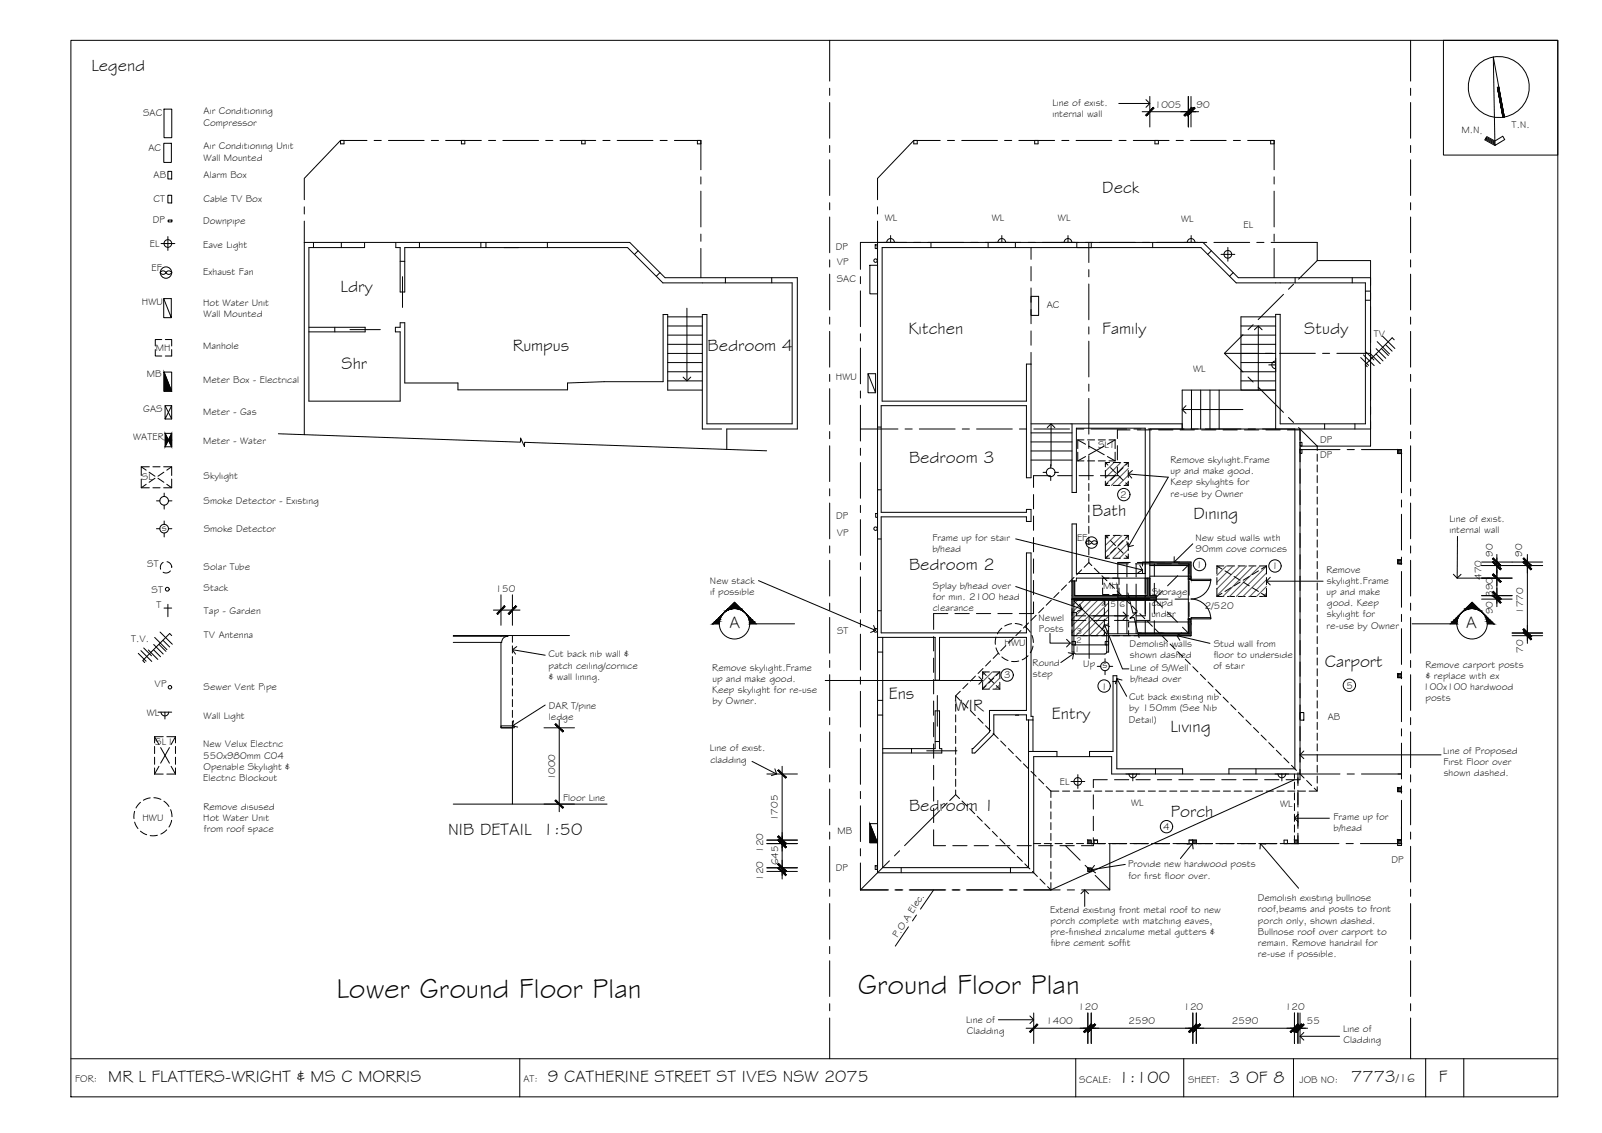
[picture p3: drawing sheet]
<svg xmlns="http://www.w3.org/2000/svg" width="420mm" height="297mm" viewBox="0 0 420 297" stroke-linecap="round" stroke-linejoin="round" font-family="sans-serif">
<!-- layer: HATCH -->
<g fill="none" stroke="#545454" stroke-width=".26">
<path d="M290.4 121.3l-.5 .5M292.2 121.3l-2.3 2.2M293.9 121.3l-4 4M295.7 121.3l-5.8 5.8M295.9 122.8l-4.4 4.5M295.9 124.6l-2.6 2.7M295.9 126.4l-.9 .9M282.9 157.1l-1.7 1.7M284.7 157.1l-3.5 3.5M286.4 157.1l-5.2 5.2M288.2 157.1l-7 7M290 157.1l-8.8 8.8"/>
<path d="M290.8 140.4l-.9 .8M290.8 158l-8.7 8.7M290.8 159.8l-6.9 6.9M292.5 140.4l-2.6 2.6M294.3 140.4l-4.4 4.4M295.9 140.5l-5.8 5.9M295.9 142.3l-4.1 4.1M295.9 144.1l-2.3 2.3M295.9 145.8l-.5 .6M319.9 148.4l-.7 .7M321.7 148.4l-2.5 2.4M323.4 148.4l-4.2 4.2"/>
<path d="M325.2 148.4l-6 6M326.9 148.4l-7.7 7.8M328.7 148.4l-8 8M330.5 148.4l-8 8M332.2 148.5l-7.9 7.9M332.2 150.2l-6.2 6.2M332.2 152l-4.4 4.4M332.2 153.8l-2.6 2.6M332.2 155.5l-.9 .9M258.5 176.2l-.8 .7M260.3 176.2l-2.6 2.5M262 176.2l-4.3 4.3"/>
<path d="M262.2 177.8l-2.9 2.9M262.2 179.5l-1.1 1.2M290.8 161.6l-5.1 5.1M290.8 163.3l-3.4 3.4M290.8 165.1l-1.6 1.6"/>
</g>
<g fill="#545454" stroke="#545454" stroke-width=".26">
<path d="M301.6 147.4l10.8 .9v-.9zM301.6 147.4l10.8 .9h-10.8z"/>
<path d="M311.7 148.3l.7 3.4v-3.4zM311.7 148.3l.7 3.4h-.7z"/>
<path d="M300.9 151.6l.7 4.6v-4.6zM300.9 151.6l.7 4.6h-.7z"/>
<path d="M281.2 152.3l.7 3.9v-3.9zM281.2 152.3l.7 3.9h-.7z"/>
<path d="M281.2 156.2l22 .9v-.9zM281.2 156.2l22 .9h-22z"/>
<path d="M366.6 220.2l1 1v-1zM366.6 220.2l1 1h-1z"/>
<path d="M366.7 206.6l.9 .9v-.9zM366.7 206.6l.9 .9h-.9z"/>
<path d="M366.6 206.6l.1 .9zM366.6 206.6l.1 .9z"/>
<path d="M366.6 207.5l1 .1zM366.6 207.5l1 .1z"/>
<path d="M366.7 176.7l.9 .9v-.9zM366.7 176.7l.9 .9h-.9z"/>
<path d="M366.6 176.7l.1 .9zM366.6 176.7l.1 .9z"/>
<path d="M366.6 177.6l1 .1zM366.6 177.6l1 .1z"/>
<path d="M366.7 117.9l.9 .9v-.9zM366.7 117.9l.9 .9h-.9z"/>
<path d="M366.6 117.9l.1 .9zM366.6 117.9l.1 .9z"/>
<path d="M366.6 118.8l1 .1zM366.6 118.8l1 .1z"/>
<path d="M366.7 146.8l.9 .9v-.9zM366.7 146.8l.9 .9h-.9z"/>
<path d="M366.6 146.8l.1 .9zM366.6 146.8l.1 .9z"/>
<path d="M366.6 147.7l1 .1zM366.6 147.7l1 .1z"/>
<path d="M339.5 220.3l.9 .9v-.9zM339.5 220.3l.9 .9h-.9z"/>
<path d="M312.9 220.3l.9 .9v-.9zM312.9 220.3l.9 .9h-.9z"/>
<path d="M285.3 220.3l.9 .9v-.9zM285.3 220.3l.9 .9h-.9z"/>
<path d="M285.3 227.6l.9 .9v-.9zM285.3 227.6l.9 .9h-.9z"/>
<path d="M311.7 162.5l.7 1v-1zM311.7 162.5l.7 1h-.7z"/>
<path d="M311.7 163.5l.7 2.5v-2.5zM311.7 163.5l.7 2.5h-.7z"/>
<path d="M304.1 166l8.3 .7v-.7zM304.1 166l8.3 .7h-7.6z"/>
<path d="M298.5 166l6.3 .7-.7-.7zM298.5 166l6.3 .7h-6.2z"/>
</g>
<!-- layer: BORDER -->
<g fill="none" stroke="#000" stroke-width=".26">
<path d="M18.6 10.6h390v277h-390zM378.6 10.6h30v30.1h-30zM389.6 36.4l2.5 1.4M389.7 36.2l2.4 1.3M389.8 36l2.3 1.3M392.7 22.9l1.5 7.8M394.5 30.7l-2.8-15.7 .4 23.1 2.5-1.5-.5-.9-2 1.3-2.2-1.2-.4 .9 2.6 1.4M18.6 277.6h390M136.3 277.6v10M282.1 277.6v10M310.5 277.6v10M339.2 277.6v10"/>
<path d="M373.9 277.6v10M383.9 277.6v10"/>
<circle cx="393.1" cy="22.8" r="8"/>
</g>
<!-- layer: SECTION POINT -->
<g fill="#000" stroke="#000" stroke-width=".26">
<path d="M191 159.5l1.6-1.6 1.7 1.6zM384.4 159.5l1.7-1.6 1.6 1.6zM189.4 161.1l.4-.4zM190.5 160h.2l-.5 .4zM195 160.4l.5 .3zM195.5 160.7l.4 .4zM383.3 160.7l-.5 .4zM383.3 160.7l.4-.3zM388 160l.5 .4zM388.9 160.7l.4 .4z"/>
<path d="M190.7 159.8h.5l-.7 .2zM190.5 160l.7-.2z"/>
<path d="M190.9 159.6h.9l-1.1 .2zM190.7 159.8l1.1-.2z"/>
<path d="M191 159.5h1.3zM190.9 159.6l1.4-.1z"/>
<path d="M192.9 159.5h1.4zM193.5 159.6h.9z"/>
<path d="M193.5 159.6h.9l-.4 .2zM194 159.8h.5l-.1-.2z"/>
<path d="M194 159.8h.5v.2zM194.5 159.8v.2h.3z"/>
<path d="M384.2 159.8v.2l.5-.2zM384.2 159.8v.2h-.3z"/>
<path d="M384.3 159.6l.4 .2 .5-.2zM384.3 159.6l.4 .2h-.5z"/>
<path d="M384.4 159.5h1.4zM384.4 159.5l.8 .1z"/>
<path d="M386.4 159.5l1.4 .1zM386.4 159.5l1.4 .1z"/>
<path d="M386.9 159.6l1.1 .2-.2-.2zM386.9 159.6l1.1 .2z"/>
<path d="M387.5 159.8l.7 .2-.2-.2zM387.5 159.8l.7 .2z"/>
<path d="M187.5 163h1.2l-1.7 .5zM187 163.5h1.6l.1-.5z"/>
<path d="M188 162.5h.8l-1.3 .5zM187.5 163h1.2l.1-.5z"/>
<path d="M188 162.5l.5-.5h.4zM188 162.5h.8l.1-.5z"/>
<path d="M189 161.5h.2l-.7 .5zM188.5 162h.4l.3-.5z"/>
<path d="M189.4 161.1l-.4 .4zM189 161.5l.5-.4z"/>
<path d="M190.2 160.4l.5-.4zM189.8 160.7l.4-.3z"/>
<path d="M194.5 160l.5 .4zM194.8 160l.3 .4z"/>
<path d="M195.8 161.1l.3 .4zM195.9 161.1l.2 .4h.2z"/>
<path d="M196.1 161.5h.2v.5zM196.3 161.5v.5h.5z"/>
<path d="M196.3 162h.5l-.3 .5zM196.8 162l-.3 .5h.8z"/>
<path d="M196.5 162.5h.8l-.7 .5zM196.6 163h1.2l-.5-.5z"/>
<path d="M196.6 163h1.2l-1.2 .5zM196.6 163.5h1.7l-.5-.5z"/>
<path d="M380.9 163l1.2 .5v-.5zM380.9 163l1.2 .5h-1.7z"/>
<path d="M381.5 162.5l.6 .5 .1-.5zM381.5 162.5l.6 .5h-1.2z"/>
<path d="M382 162l.2 .5 .2-.5zM381.5 162.5l.5-.5 .2 .5z"/>
<path d="M382.4 161.5v.5l.2-.5zM382.4 161.5v.5h-.4z"/>
<path d="M382.8 161.1l-.2 .4zM382.8 161.1l-.2 .4h-.2z"/>
<path d="M383.9 160l-.2 .4 .5-.4zM383.9 160l-.3 .4z"/>
<path d="M388 160l.5 .4zM388.5 160.4l.4 .3z"/>
<path d="M389.2 161.1l.5 .4zM389.2 161.1l.5 .4z"/>
<path d="M389.5 161.5l.7 .5zM389.5 161.5l.7 .5h-.4z"/>
<path d="M389.8 162l.9 .5-.5-.5zM389.8 162l.9 .5h-.8z"/>
<path d="M389.9 162.5l1.3 .5-.5-.5zM389.9 162.5l1.3 .5h-1.2z"/>
<path d="M390 163l1.7 .5-.5-.5zM390 163l1.7 .5h-1.6z"/>
</g>
<g fill="none" stroke="#000" stroke-width=".26">
<path d="M188.6 163.5h-1.6l5.6-5.6 5.7 5.6M196.6 163.5h11.8M370.3 163.5h11.8M380.4 163.5l5.7-5.6 5.6 5.6h-1.6"/>
<circle cx="192.6" cy="163.5" r="4"/>
<circle cx="386.1" cy="163.5" r="4"/>
</g>
<!-- layer: SERVICES -->
<g fill="none" stroke="#000" stroke-width=".26">
<path d="M43 37.6h1.9v5h-1.9zM43 28.6h2v7.5h-2zM44 44.9h1v2h-1zM44 51.2h1v2h-1zM44.1 57.7h1v.5h-1zM42.2 71.2a.86 .86 0 0 1 1.3 .3 .84 .84 0 0 1-.7 .4 .84 .84 0 0 1-.8-.4zM42.2 63.9h3.7M42.9 78.3l2 5v-5h-2v5h2M43.5 71.5a.86 .86 0 0 1 1.5 0M43.5 71.5a.86 .86 0 0 0 1.5 0M44 62v3.7M228.1 69.5h2.1v7.5h-2.1z"/>
<path d="M229.5 64.2h.5v1h-.5zM231.8 63.6h3.6M232.6 63.5a1.01 1.01 0 0 1 1-1 1.01 1.01 0 0 1 1 1M233.6 61.8v1.8M260.9 63.6h3.6M261.7 63.5a1.01 1.01 0 0 1 1-1 1.01 1.01 0 0 1 1 1M262.7 61.8v1.8M270.4 77.7h2v5h-2zM278.3 63.6h3.6M279.1 63.5a1.01 1.01 0 0 1 1-1 1.01 1.01 0 0 1 1 1M280.1 61.8v1.8M310.6 63.6h3.6"/>
<path d="M311.4 63.5a1.01 1.01 0 0 1 1-1 1.01 1.01 0 0 1 1 1M312.4 61.8v1.8M320.2 66.7h3.7M322 64.9v3.6M40.7 91.6v1.7h1.7M42.4 89h-1.7v1.7M43 97.6v5h2l-2-5h2v5M43.4 89h1.6v1.7M45 91.6v1.7h-1.6M227.7 98l1.9 5v-5h-1.9v5h1.9M332.8 95.7h1.8M334.6 94.7a1.01 1.01 0 0 0-1 1 1.01 1.01 0 0 0 1 1"/>
<path d="M334.6 93.9v3.6M356.9 93.7l2.1 2.1M357.6 93l2.8 2.9M358.3 92.3l2 2.1M359.5 92.9l2.5 2.4M360.9 92.8l1.8 1.8M360.9 91.4l2.5 2.5M361.2 89.6l3.2 3.2M362.3 91.4l1.8 1.8M362.6 88.2l3.2 3.2M363.4 90.3l1.7 1.8M365.7 89.1l-.6-.5-7 7 .5 .6"/>
<path d="M43.3 106.4l1.7 3.4v-3.4M43.3 109.8l1.7-3.4h-1.7v3.4h1.7M45 113.6v3.5l-1.7-3.5h1.7l-1.7 3.5h1.7M282.7 115.3v2.3M282.7 118.5v2.3M282.7 115.3h1.6M282.7 115.3l2 1.2M284.7 119.7l-2 1.1M285.2 115.3h1.9M285.5 116.9l4.1 2.3M288 115.3h1.9M289.6 116.9l-4.1 2.3"/>
<path d="M290.4 119.7l2.1 1.1M290.9 115.3h1.6M292.5 115.3v2.3M292.5 118.5v2.3M292.5 115.3l-2.1 1.2M341 117.9h.5v1h-.5zM341 116h.5v1h-.5zM37 125.6v2.3h2.2M37 122.4h2.2M38.3 123.3l-1.3-.9v2.3M38.3 127l-1.3 .9M39.1 123.8l1.5 1.1"/>
<path d="M40.1 122.4h1.9M40.1 127.9h1.9M40.6 125.4l-1.5 1M41 138.6h.9M41 131.3h.9M41.4 125.4l1.6 1M42.9 122.4h2.1v2.3M43 123.8l-1.6 1.1M43.1 129.3v.9M43.1 132.4v1.1M43.1 136.6v.9M43.1 139.7v1.1"/>
<path d="M43.7 127l1.3 .9M44.2 138.6h.9M44.2 131.3h.9M45 125.6v2.3h-2.1M45 122.4l-1.3 .9M229.7 134.6h.5v1h-.5zM273.6 123.8h.9M275.6 121.8v.9M275.6 125v1M276.7 123.8h.9M282.7 120.8h1.6M285.2 120.8h1.9"/>
<path d="M288 120.8h1.9M289.9 121.3h1.1M289.9 127.3h1.1M289.9 121.3v1.1M289.9 123.3v1.9M289.9 126.1v1.2M289.9 121.3l.7 .6M290.6 126.6l-.7 .7M290.9 120.8h1.6M291.3 122.6l1.3 1.3M292 121.3h1.8M292 127.3h1.8"/>
<path d="M292.6 124.6l-1.3 1.3M293.3 124.6l1.3 1.3M294.6 122.6l-1.3 1.3M294.8 121.3h1.1M294.8 127.3h1.1M295.2 126.6l.7 .7M295.9 121.3v1.1M295.9 123.3v1.9M295.9 126.1v1.2M295.9 121.3l-.7 .6M42.8 147.4l-.6 .7-.1 1.1M43 159.4h2"/>
<path d="M43.8 147.3l.9 .5 .3 .9M44 158.4v3.3M44.7 149.7l-.8 .5-1.1-.2M45 148.7h.1M285 142a.86 .86 0 0 1 1.3 .2 .84 .84 0 0 1-.8 .5 .84 .84 0 0 1-.7-.5zM286.3 142.2a.86 .86 0 0 1 1.5 0M286.3 142.2a.86 .86 0 0 0 1.5 0M289.2 154.2v1.7h1.7M289.9 140.4v6M289.9 140.4h1.1M289.9 146.4h1.1M289.9 140.4l.7 .6"/>
<path d="M290.6 145.7l-.7 .7M290.9 151.6h-1.7v1.6M291.3 141.7l1.3 1.3M291.8 151.6h1.7v1.6M292 140.4h1.8M292 146.4h1.8M292.6 143.7l-1.3 1.3M293.3 143.7l1.3 1.3M293.5 154.2v1.7h-1.7M294.6 141.7l-1.3 1.3M294.8 140.4h1.1M294.8 146.4h1.1"/>
<path d="M295.2 145.7l.7 .7M295.9 140.4v1.1M295.9 142.4v1.9M295.9 145.2v1.2M295.9 140.4l-.7 .6M319.2 156.4h1.8M319.2 148.4h1.8M319.2 148.4v2.1M319.2 151.4v1.9M319.2 154.2v2.2M319.2 148.4l1.3 .8M320.5 155.5l-1.3 .9"/>
<path d="M321.3 149.7l1.6 .9M321.9 156.4h1.9M321.9 148.4h1.9M322.9 154.1l-1.6 1M323.7 151.1l1.6 1M324.7 156.4h1.9M324.7 148.4h1.9M325.3 152.6l-1.6 1M326.1 152.6l1.5 1M327.5 156.4h1.9M327.5 148.4h1.9M327.6 151.1l-1.5 1"/>
<path d="M328.5 154.1l1.6 1M330.1 149.7l-1.6 .9M330.4 156.4h1.8M330.4 148.4h1.8M330.8 155.5l1.4 .9M332.2 148.4v2.1M332.2 151.4v1.9M332.2 154.2v2.2M332.2 148.4l-1.4 .8M36.3 171.3l2 2M37 170.6l2.8 2.8M37.7 169.9l2 2"/>
<path d="M38.9 170.4l2.5 2.5M40.3 170.3l1.8 1.9M40.3 169l2.5 2.5M40.6 167.1l3.2 3.2M41.7 168.9l1.8 1.9M42 165.7l3.2 3.2M42.7 167.9l1.8 1.7M45 166.6l-.5-.5-7.1 7.1 .6 .5M257.7 176.2h1.8M257.7 176.2v1.7M257.7 178.9v1.8M257.7 176.2l.9 .9"/>
<path d="M258.6 179.7l-.9 1M259.3 177.8l1.3 1.3M260.4 176.2h1.8M260.6 177.8l-1.3 1.3M261.2 167l-.1 1.9M261.2 169.9l.9 1.6M261.3 179.7l.9 1M262.2 176.2v1.7M262.2 178.9v1.8M262.2 176.2l-.9 .9M262.7 164.7l-1.1 1.5M262.7 172.2l1.7 1"/>
<path d="M265.3 163.5l-1.8 .6M266.3 163.5l1.8 .4M267.2 173.3l-1.9 .1M268.9 164.4l1.3 1.3M269.6 171.9l-1.5 1.1M270.7 166.6l.3 1.9M270.9 169.4l-.7 1.7M287.8 174.7h.9M289.8 172.7v.9M289.8 175.8v1.1M290.9 174.7h.9M40.5 193.1h2.3"/>
<path d="M40.5 193.1v1.7M40.5 195.7v1.9M40.5 198.5v1.9M40.5 193.1l1.2 2.1M41.5 186.7h3.5M42.1 196l2.3 4.1M42.2 186.7a1.01 1.01 0 0 0 1 1 1.01 1.01 0 0 0 1-1M43.3 186.7v1.8M43.8 193.1h2.2M44.4 196l-2.3 4.1M46 193.1v1.7M46 195.7v1.9"/>
<path d="M46 198.5v1.9M46 193.1l-1.1 2.1M257.7 180.7h1.8M260.4 180.7h1.8M341 186.8h1v2h-1zM35.3 212.7l-.2 1.9M35.3 215.5l.9 1.7M36.8 210.3l-1.1 1.5M36.8 217.9l1.7 .9M39.4 209.2l-1.8 .6M40.4 209.1l1.8 .5M40.5 202.9h2.3"/>
<path d="M40.5 201.3v1.6M41.3 219l-1.9 .1M41.7 200.9l-1.2 2M43 210.1l1.3 1.3M43.7 217.6l-1.5 1.1M43.8 202.9h2.2M44.8 212.3l.3 1.8M44.9 200.9l1.1 2M45 215.1l-.7 1.7M46 201.3v1.6M228.1 215.9v5h2l-2-5h2.1v5M280.9 204.9h3.6"/>
<path d="M282.7 203.1v3.6M295.3 202.9h3.6M296.1 202.9a1.01 1.01 0 0 0 1 1 1.01 1.01 0 0 0 1-1M297.1 202.9v1.8M334.4 202.9h3.6M335.2 202.9a1.01 1.01 0 0 0 1 1 1.01 1.01 0 0 0 1-1M336.2 202.9v1.8M229.5 227h.5v1h-.5zM240.4 239.9l-1.1 1.5M244.9 233.3l-3.5 5.1M366.6 221.2h1v.5h-1zM238.3 243l-3.5 5"/>
<circle cx="43.5" cy="71.5" r="1.49"/>
<circle cx="44" cy="63.8" r="1.01"/>
<circle cx="229.6" cy="68.3" r=".46"/>
<circle cx="322" cy="66.7" r="1.01"/>
<circle cx="43" cy="138.6" r="1.13"/>
<circle cx="43" cy="131.3" r="1.13"/>
<circle cx="229.6" cy="138.6" r=".46"/>
<circle cx="275.6" cy="123.8" r="1.13"/>
<circle cx="43.9" cy="154.5" r=".5"/>
<circle cx="286.3" cy="142.2" r="1.49"/>
<circle cx="229.6" cy="165.3" r=".5"/>
<circle cx="289.8" cy="174.7" r="1.13"/>
<circle cx="44.6" cy="180.2" r=".46"/>
<circle cx="282.7" cy="204.9" r="1.01"/>
</g>
<path d="M43 97.6l2 5h-2zM43.3 113.6l.9 1.8h-.9zM43.3 115.4h.9l-.9 1.7zM44.2 115.4h.8v1.7zM45 113.6v1.8h-.8zM228.1 215.9l2 5h-2z" fill="#000" stroke="#000" stroke-width=".26"/>
<!-- layer: EXISTING -->
<g fill="none" stroke="#000" stroke-width=".26">
<path d="M89.3 36.8h.9v.9h-.9zM121 36.8h.9v.9h-.9zM152.6 36.8h.9v.9h-.9zM182.9 36.8h.9v.9h-.9zM239.7 36.8h.9v.9h-.9zM271.4 36.8h.9v.9h-.9zM302.9 36.8h.9v.9h-.9zM333.3 36.8h.9v.9h-.9zM82.2 63.6v1.3M89.5 63.6v1.3M95.6 63.6v1.3h-14.6v40.3h24v-18.2h-1.3v-1.2h1.3v-1.2h1.2v15.8h13.9v1.8h28.8v-1.8l9.5-.3h15.5v-17.6h1.2v19.8h9.1M103.8 63.6v1.3h1.2v11.7h1.2v-11.7h58.4l9.2 9.3h34v36.9h-22.4v-28.6h-1.2v30h5.1"/>
<path d="M105 68.5h1.2M105.6 72.5v8.1M110 63.6v1.3M126.1 63.6v1.3M127.5 63.6v1.3M143.6 63.6v1.3M167.4 65.8l-1 .9M173.1 71.5l-1 .9M190.3 72.8v1.4M202.4 72.8v1.4M230.2 63.6h85.3l9.3 9.2h34.7v39.7h-18.5v90.4h-49.4v-4.5h-20.5v30.4h-40.9zM244.2 63.6v1.3"/>
<path d="M259.2 63.6v1.3M266.3 63.6v1.3M270.4 64.9v3.1M270.4 69.9v3.7M270.4 75.5v3.7M282.4 63.6v1.3M286.2 63.6v1.3M302.3 63.6v1.3M317.7 65.8l-1 .9M323.4 71.5l-.9 .9M339.7 72.8v1.4M354.7 72.8v1.4"/>
<path d="M358.1 76.3h1.4M358.1 78.7h1.4M81 85.8h14.8v1.2h-14.8M87.8 85.8v1.2M91.8 86.4h7.9M175.1 83.1h9.1M175.1 85.5h9.1M175.1 87.9h9.1M175.1 90.3h9.1M175.1 92.7h9.1M175.1 95.1h9.1M175.1 97.5h9.1"/>
<path d="M175.1 99.9h9.1M270.4 92.4v32.9h-1.2v-18.9h-38.1v27.9h38.1v-.7h1.2v3.1h-1.2v-1.2h-38.1v30.4h38.1v-20.9h1.2v42.8h.5v9.2M270.4 95.5h-1.2v9.7h-37.8v-40.3h83.6l9.2 9.3h33.9v36.9h-22.3v-28.7h-1.2v30.1M270.4 81.1v3.8M270.4 86.8v3.7M325.5 85.5h9.1M325.5 87.9h9.1M325.5 90.3h9.1M325.5 92.7h9.1M325.5 95.1h9.1M325.5 97.5h9.1M325.5 99.9h9.1"/>
<path d="M334.6 83.1h-9.1v19.2h9.1h-24.5v10.2h29.5v89.1h-17.3v1.3M79.8 114v-50.4h85.4l9.2 9.2h34.7v39.7h-18.5v5.3M230.2 112h.9M270.4 111.1h39.7v1.4h-8.5v43.7M270.4 113.5h10.8M270.4 115.9h10.8M270.4 118.2h10.8M281.2 111.1v18h1.1v-16.8h18.1v38.1h-18.1v-13h-1.1v14.9h1.1v-.7h18.1v4M312.5 102.3v10.2M314.9 102.3v10.2M317.3 102.3v10.2M319.8 102.3v10.2"/>
<path d="M347.4 111.1v1.4M355.4 111.1v1.4M366.7 117.9h.9v.9h-.9zM230.2 128.4h.9M270.4 120.6h10.8M230.2 141.3h.9M300.4 157.5v4h-2.5M301.6 158v4.7h-3.7M366.7 146.8h.9v.9h-.9zM118.9 168.4h12.5v22.4h3v20M118.9 166.6h12.5M118.9 166.8h12.5"/>
<path d="M230.2 167.1h15.1v11.2h1.1v-11.2h22.8v19.2h-9.7v5.6l-4.3 4.4h-.2v1.1h.7l5-5v-5h8.5v1.4h1.7M230.2 160.1h.9M230.2 171h1.3M231.5 167.1v60.4h38.3v-38.7M284.8 161.5h-2.5v-.9h-1.1v2.1h3.6M286.6 161.5h3.8M286.7 162.7h3.7M292.3 161.5h3.7M292.3 162.7h3.7M366.7 176.7h.9v.9h-.9zM230.2 187.5h1.3M230.2 183.6h1.3"/>
<path d="M231.5 196.3h13.8v-9.9h1.1v9.9h.6v1.1h-15.5M239.1 196.3v1.1M243 196.8h8M245.3 194.4h1.1M245.8 182.3v8.1M269.8 197h7.4v1.4M285.8 198.4v-1.4h6.1v-19.8h1v24.4h17.3v1.3M118.9 210.8h40.3M303.1 201.6v1.3M329.4 201.6v1.3M366.7 202.9h.9M366.7 206.6h.9v.9h-.9z"/>
<path d="M367.6 216.6v.9M236.4 227.5v1.3M265 227.5v1.3M287 221.2v-.9h.9v.9M311.9 221.2v-.9h.9v.9M336.8 220.3h.9v.9h-.9zM367.6 220.3h-.9v.9"/>
</g>
<!-- layer: NEWWORK -->
<path d="M300.4 151.6h1.2M291.9 178.7h1" fill="none" stroke="#000" stroke-width=".3"/>
<!-- layer: ROOFPLAN EXIST. -->
<g fill="none" stroke="#000" stroke-width=".26">
<path d="M96.3 36.8h-7l-9.5 10v5.6M98.1 36.8h1.9M101.9 36.8h9.3M113.1 36.8h1.9M116.9 36.8h9.3M128.1 36.8h1.9M131.9 36.8h9.4M143.1 36.8h1.9M146.9 36.8h9.3M158.1 36.8h1.9M161.9 36.8h9.3M173.1 36.8h1.9"/>
<path d="M176.9 36.8h6.9v7.7M246.6 36.8h-6.9l-9.5 10v5.6M248.5 36.8h1.8M252.2 36.8h9.4M263.5 36.8h1.9M267.2 36.8h9.4M278.5 36.8h1.8M282.2 36.8h9.4M293.5 36.8h1.8M297.2 36.8h9.4M308.5 36.8h1.9M312.2 36.8h9.4"/>
<path d="M323.5 36.8h1.8M327.2 36.8h7v7.7M79.8 54.2v1.9M79.8 58v5.6M183.8 46.4v1.9M183.8 50.1v9.4M230.2 54.2v1.9M230.2 58v5.6M334.2 46.4v1.9M334.2 50.1v9.4M183.8 61.4v1.9M183.8 65.1v7.7"/>
<path d="M225.7 72.5v1.9M225.7 76.3v9.3M237.8 63.6h-12.1v7M239.6 63.6h1.9M243.4 63.6h9.4M254.6 63.6h1.9M258.4 63.6h9.3M269.6 63.6h1.9M273.4 63.6h9.4M284.6 63.6h1.9M285.6 63.6v5.2M285.6 70.7v1.9"/>
<path d="M285.6 74.5v9.3M288.4 63.6h9.3M299.6 63.6h1.9M303.4 63.6h9.3M314.6 63.6h1.9M318.4 63.6h9.4M329.6 63.6h1.9M333.4 63.6h12.1v4.7M334.2 61.4v1.9M334.2 65.1v7.7M336.6 77.2l-6.6 6.6M339.3 74.5l-1.4 1.3"/>
<path d="M345.5 68.3h14v6.5M345.5 68.3l-4.9 4.9M359.5 76.7v1.9M225.7 87.5v1.9M225.7 91.2v9.4M285.6 85.7v1.9M285.6 89.4v9.4M321.1 92.6h8.9M321.1 92.6l4.9 4.9M326 87.8l-4.9 4.8M327.3 98.8l1.4 1.4M328.7 85.1l-1.4 1.3"/>
<path d="M331.9 92.6h1.8M335.6 92.6h9.4M346.9 92.6h1.8M350.6 92.6h8.9M359.5 80.4v9.4M359.5 91.7v1.9M359.5 95.5v9.3M225.7 102.5v1.9M225.7 106.2v9.4M225.7 117.5v1.9M225.7 112.5h9.8M237.4 112.5h1.9"/>
<path d="M241.1 112.5h9.4M252.4 112.5h1.8M256.1 112.5h9.4M267.4 112.5h1.8M271.1 112.5h9.4M282.4 112.5h1.9M285.6 119.5v6.3M285.6 100.7v1.9M285.6 104.5v9.3M285.6 115.7v1.9M286.1 112.5h9.4M297.4 112.5h1.8"/>
<path d="M301.1 112.5h9.4M312.4 112.5h1.8M316.1 112.5h9.4M327.4 112.5h1.9M330 101.5l6.6 6.6M331.1 112.5h9.9M337.9 109.4l1.4 1.4M340.6 112.1l4.9 4.9M341 117.9h10.4M345.5 117v1.1M345.5 119.1v1.8M353.3 117.9h1.9"/>
<path d="M357.1 117.9h10.5v11.3M359.5 106.7v1.9M359.5 110.4v6.6h-14M225.7 121.3v9.3M225.7 132.5v1.9M225.7 136.2v9.4M285.6 126.7v1.9M285.6 129.6v1.8M285.6 132.4v1.8M285.6 135.2v1.8M285.6 138v1.9M345.5 121.9v1.9"/>
<path d="M345.5 124.7v1.9M345.5 127.5v1.9M345.5 130.3v1.9M345.5 133.1v1.9M345.5 135.9v1.9M345.5 138.7v1.9M367.6 131.1v1.8M367.6 134.8v9.4M225.7 147.5v1.9M225.7 151.2v9.4M273.7 159.3l-1.3 1.4M275.7 157.3l-1.3 1.4"/>
<path d="M277.7 155.4l-1.3 1.3M279.7 153.4l-1.3 1.3M281.7 151.4l-1.3 1.3M283.7 149.4l-1.4 1.3M285.6 147.5l.7 .8M285.6 147.5l-1.3 1.2M285.6 140.8v1.9M285.6 143.6v1.9M285.6 146.4v1.1M287 149l1.3 1.3M289 151l1.3 1.3M291 152.9l1.3 1.4"/>
<path d="M293 154.9l1.3 1.3M295 156.9l1.3 1.3M297 158.9l1.3 1.3M345.5 141.6v1.8M345.5 144.4v1.9M345.5 147.2v1.9M345.5 150v1.9M345.5 152.8v1.9M345.5 155.6v1.9M345.5 158.4v1.9M367.6 146.1v1.8M367.6 149.8v9.4"/>
<path d="M225.7 162.5v1.9M225.7 166.3v9.3M225.7 177.5v1.9M253.8 179.2l-1.3 1.3M255.8 177.2l-1.3 1.4M257.8 175.3l-1.3 1.3M259.8 173.3l-1.3 1.3M261.8 171.3l-1.3 1.3M263.8 169.3l-1.3 1.3M265.8 167.3l-1.4 1.3M267.8 165.3l-1.4 1.3M269.8 163.3l-1.4 1.3"/>
<path d="M271.7 161.3l-1.3 1.4M298.9 160.9l1.4 1.3M300.9 162.9l1.3 1.3M302.9 164.9l1.3 1.3M304.9 166.8l1.3 1.4M306.9 168.8l1.3 1.4M308.9 170.8l1.3 1.4M310.9 172.8l1.3 1.4M312.9 174.8l1.3 1.3M314.8 176.8l1.4 1.3M316.8 178.8l1.4 1.3M345.5 161.2v1.9"/>
<path d="M345.5 164.1v1.8M345.5 166.9v1.9M345.5 169.7v1.9M345.5 172.5v1.9M345.5 175.3v1.9M345.5 178.1v1.9M367.6 161.1v1.9M367.6 164.8v9.4M367.6 176.1v1.8M367.6 179.8v9.4M225.7 181.2v9.4M225.7 192.5v1.9"/>
<path d="M225.7 196.3v9.3M250.6 182.4l1.2 1.3M250.6 184.6v1.9M250.6 187.4v1.9M250.6 190.2v1.9M250.6 193v1.9M250.6 195.8v1.9M250.6 198.7v1.8M251.8 181.2l-1.2 1.2v1.3M252.5 184.3l1.3 1.3M254.5 186.3l1.3 1.3M256.5 188.3l1.3 1.3"/>
<path d="M258.5 190.3l1.3 1.3M260.5 192.3l1.3 1.3M262.5 194.3l1.3 1.3M264.4 196.3l1.4 1.3M266.4 198.2l1.4 1.4M318.8 180.8l1.4 1.3M320.8 182.8l1.3 1.3M322.8 184.8l1.3 1.3M324.8 186.7l1.3 1.4M326.8 188.7l1.3 1.3M328.8 190.7l1.3 1.3M330.8 192.7l1.3 1.3"/>
<path d="M332.7 194.7l1.4 1.3M334.7 196.7l1.3 1.3M336.7 198.7l1.3 1.3M345.5 180.9v1.9M345.5 183.7v1.9M345.5 186.6v1.8M345.5 189.4v1.9M345.5 192.2v1.9M345.5 195v1.9M345.5 197.8v1.9M367.6 191.1v1.8M367.6 194.8v9.4"/>
<path d="M225.7 207.5v1.9M225.7 211.3v9.3M246.4 212.5l-9.2 9.2M248.4 210.6l-1.3 1.3M250.6 207.1v1.2l-1.5 1.6M250.6 208.3l1.1 1.1M250.6 201.5v1.9M250.6 204.3v1.9M252.3 210l1.3 1.3M254.3 212l1.3 1.3M256.3 214l1.3 1.3M258.3 216l1.3 1.3"/>
<path d="M260.3 218l1.3 1.3M262.3 220l1.3 1.3M268.4 200.2l1.4 1.4M270.4 202.2l1.3 1.3M272.4 204.2l1.3 1.3M274.4 206.2l1.2 1.2M275.6 207.4v1.7M275.6 210v1.9M275.6 212.8v1.9M275.6 215.7v1.8M275.6 218.5v1.8M275.6 207.4h2.1"/>
<path d="M278.7 207.4h1.8M281.5 207.4h1.8M284.3 207.4h1.9M287.1 207.4h1.9M289.9 207.4h1.9M292.7 207.4h1.9M295.5 207.4h1.9M298.4 207.4h1.8M301.2 207.4h1.8M304 207.4h1.8M306.8 207.4h1.9M309.6 207.4h1.9"/>
<path d="M312.4 207.4h1.9M315.2 207.4h1.9M318 207.4h1.9M320.9 207.4h1.8M323.7 207.4h1.8M326.5 207.4h1.8M329.3 207.4h1.9M332.1 207.4h1.9M334.9 207.4h1.9M337.7 207.4h1.9M338.7 200.7l1.3 1.3M340.5 207.4h1.9"/>
<path d="M340.7 202.6l1.3 1.4M341 202.9h10.4M342.7 204.6l1.3 1.4M344.7 206.6l.8 .8M345.5 206.2v1.2h-2.1M345.5 200.6v1.9M345.5 203.4v1.9M353.3 202.9h1.9M357.1 202.9h10.5M367.6 209.8v11.4h-10.8M367.6 206.1v1.9M225.7 233.3h7.1"/>
<path d="M225.7 222.5v1.9M225.7 226.2v7.1M233.3 225.7l-7.6 7.6M234.7 233.3h1.9M235.9 223l-1.3 1.4M238.4 233.3h9.4M249.7 233.3h1.9M253.5 233.3h9.3M264.3 221.9l1.8 1.9M264.7 233.3h1.9M266.8 224.5l1.3 1.3M268.4 233.3h7.2"/>
<path d="M268.8 226.5l1.3 1.3M270.8 228.5l1.3 1.3M271.1 221.2h1.9M272.8 230.5l1.3 1.3M273.9 221.2h1.9M274.8 232.4l.8 .9M275.6 221.3v3.5M275.6 225.8v1.9M275.6 228.6v1.9M275.6 231.4v1.9M276.7 221.2h1.9M279.5 221.2h1.9"/>
<path d="M282.3 221.2h1.9M285.1 221.2h1.9M287.9 221.2h1.9M290.8 221.2h1.8M293.6 221.2h1.9M296.4 221.2h1.9M299.2 221.2h1.9M302 221.2h1.9M304.8 221.2h1.9M307.6 221.2h1.9M310.4 221.2h1.9M313.3 221.2h1.8"/>
<path d="M316.1 221.2h1.9M318.9 221.2h1.9M321.7 221.2h1.9M324.5 221.2h1.9M327.3 221.2h1.9M330.1 221.2h1.9M332.9 221.2h1.9M335.8 221.2h1.8M338.6 221.2h12.6M353 221.2h1.9"/>
</g>
<!-- layer: NEWWORK -->
<g fill="none" stroke="#000" stroke-width=".26">
<path d="M293.1 116.8v3.8M296.4 112.7h-3.3v2.3M298.3 112.7h3.7M303.9 112.7h3.7M309.5 112.7h3.8M315.1 112.7h3.8M320.8 112.7h3.7M326.4 112.7h3.7M332 112.7h3.8M337.6 112.7h3.4v2.7M341 117.3v3.8M366.6 117.9h1v1h-1z"/>
<path d="M271.1 129.7v3.7M271.1 135.3v3.7M275.5 124.7h-4.4v3.1M277.4 124.7h3.7M283 124.7h3.8M293.1 122.5v2.2h-4.5M341 122.9v3.8M341 128.6v3.7M341 134.2v3.7M341 139.8v3.8M271.1 157.8v3.1h-3.8M271.1 140.9v3.8"/>
<path d="M271.1 146.5v3.8M271.1 152.2v3.7M281.2 152.3v4.8M300.9 151.6v4.6h-19v-3.9M301.6 157.1h-20.4h20.4M301.6 151.6v4.6h1.6l.1 .4M301.6 148.3h10.1v17.7h-13.2M301.6 147.4h10.8v4.3h-.7M341 145.4v3.8M341 151.1v3.7M341 156.7v3.7M366.6 146.8h1v1h-1z"/>
<path d="M131.4 166.6h1.8v.2M131.4 168.4h.2M131.4 166.8h1.8M133.2 166.8a1.58 1.58 0 0 0-1.6 1.6M244.9 166.9v3.8M244.9 172.5v3.8M244.9 178.2v3.7M248.6 160.9h-3.7v4.1M250.5 160.9h3.7M256.1 160.9h3.7M261.7 160.9h3.8M281.2 168.2h.9v.9h-.9z"/>
<path d="M289.9 168.2h.9v.9h-.9zM311.7 162.5h.7v4.2h-13.8M341 162.3v3.8M341 167.9v3.8M341 173.6v3.7M341 179.2v3.7M366.6 176.7h1v1h-1zM131.4 190.3h3.5v.5h-3.5zM244.9 183.8v3.7M244.9 189.4v3.8M244.9 195v3.8M266.3 187.5h.9"/>
<path d="M341 184.8v3.8M341 190.4v3.8M341 196.1v3.7M244.9 217.5v4.2h3.1M244.9 200.7v3.7M244.9 206.3v3.7M244.9 211.9v3.8M286.8 219.6v2.1h-3.2M286.8 208.4v3.7M286.8 214v3.8M290.4 204.4h-3.6v2.1M292.3 204.4h3.7"/>
<path d="M297.9 204.4h3.8M303.5 204.4h3.8M309.2 204.4h3.7M314.8 204.4h3.7M320.4 204.4h3.8M326 204.4h3.8M331.7 204.4h3.7M340.4 218.5v2.7h-3.7M340.4 202.6v3.3M340.4 207.2v4.4M340.4 212.8v4.4M341 201.7v2.7h-3.7"/>
<path d="M366.6 206.6h1v1h-1zM249.9 221.7h3.7M255.5 221.7h3.8M261.1 221.7h3.8M266.7 221.7h3.8M272.4 221.7h3.7M278 221.7h3.8M285.3 227.6h.9v.9h-.9zM285.3 221.2v-.9h.9v.9h3.7h-3.7M291.7 221.2h3.8M297.4 221.2h3.7M303 221.2h3.8"/>
<path d="M308.6 221.2h3.8M312.9 220.3h.9v.9h-.9zM314.2 221.2h3.8M319.9 221.2h3.7M325.5 221.2h3.8M331.1 221.2h3.8M340.4 220.3h-.9v.9M366.6 220.2h1v1h-1z"/>
</g>
<!-- layer: STAIRS -->
<g fill="none" stroke="#000" stroke-width=".26">
<path d="M281.7 157.1v13.9M281.7 157.6l8.6 8.6M290.8 157.4v8.8M293.2 153.2v3.9M293.2 157.4v8.8M293.2 147.8h2.7M293.3 156.6h9.9M295.6 147.8v3.4M295.6 153.1v3.5M295.6 157.4v8.8M296.4 147.5h-3.2v3.8M297.8 147.8h3.8"/>
<path d="M298 147.8v3.4M298 153.1v3.5M298 157.4v8.8M298.3 147.5h3.3M300.4 147.8v8.8M300.4 157.4v3.5M302.8 147.8v3.3M302.8 152.9v3.3M302.8 157.4v3.5M303.1 157.4l1.7 1.7M303.2 156.6v.8h-21.5M303.5 147.8h3.7"/>
<path d="M304.9 154.9l-1.6 1.7M306.3 157.1h-25.1v13.9h.5M308.2 157.1h3.7M308.9 150.9l-2.7 2.7M309.1 147.8h2.8v2.6M311.9 148l-1.7 1.6M311.9 152.3v3.8M311.9 157.9v3.8M281.7 170.9l.4 .5 7.7 .1 .4-.6M281.7 166.7h8.6M281.7 169.1h8.6M290.3 166.2h21.6"/>
<path d="M290.3 166.2v4.8M300.4 162.7v3.5M302.8 162.7v3.5M306.2 160.5l2.6 2.6M310.1 164.4l1.8 1.8M311.9 163.5v2.7M312.4 166.7h-21.6v4.3h-.5"/>
</g>
<!-- layer: 0.13 -->
<g fill="none" stroke="#000" stroke-width=".26">
<path d="M73 113.7l63.5 2.2v-1.1l1 2.3 .1-1.1 63.5 2.2M281.2 157.1v1.5M281.2 159.5v1.9M289.7 157.1v1.5M289.7 159.5v1.9M295.8 155.4l1.3 5.4 1.1-.3-1.9 1.6 1.1-.3 1.4 5.4M299.6 149.3v1.1M301.6 147.4h-2v1M301.6 151.1h10.8M317.5 151.9a5.2 5.2 0 0 1-5.1 5.1 5.2 5.2 0 0 1 5.1 5.2M133.2 166.6h16.2M134.4 166.6v1.8"/>
<path d="M134.4 169.3v1.9M134.4 172.1v1.9M134.4 175v1.8M134.4 177.8v1.9M281.2 165.1v1.6h1.2M281.2 162.3v1.9M283.3 166.7h1.9M286.1 166.7h1.9M289 166.7h1.8M289.7 162.3v1.9M289.7 165.1v1.6M291.8 166.7h1.9"/>
<path d="M294.6 166.7h1.8M296 165.3v1.4M297.4 166.7h1.2M312.4 163.1h-16.4v1.3M134.4 180.6v1.9M134.4 183.4v1.9M134.4 186.2v1.9M134.4 189v1.8M339.5 202.9v1.2M339.5 205v1.9M339.5 207.8v1.9M339.5 210.6v1.9"/>
<path d="M339.5 213.5v1.8M339.5 216.3v1.9M339.5 219.1v1.2M339.5 204.4l-63.9 28.9"/>
</g>
<!-- layer: 0 -->
<g fill="none" stroke="#000" stroke-width=".26">
<path d="M293.4 27.1h8.2M300.6 26.1l1 1-1 1M179.2 98.9l1 1 1-1M180.2 80.8v19.1M329 86.5l1-1 1 1M330 85.5v16.8M274.7 112.1l1-1 1 1M275.7 111.1v11.1M310.1 107.4h15.9M311.1 106.4l-1 1 1 1M295.9 124.3l10.5 .8-10.5 18.3M297 123.4l-1.1 .9 .9 1"/>
<path d="M198.9 152.2l30.7 13.1M266.4 153.8l17.4 5.9M266.4 141.3l33.2 8.1M283.2 158.4l.6 1.3-1.3 .6M295.5 142l.4 1.4 1.4-.4M298.9 148.2l.7 1.2-1.2 .8M308 146l-.1 1.4h1.5M312.8 142.6l-4.9 4.8M332.2 152.4h14.8M333.1 151.4l-.9 1 .9 1M381.2 150.6l1 1 1-1M382.3 140.6l-.1 11"/>
<path d="M134.4 170.3l8.6 1.5M135.5 169.5l-1.1 .8 .8 1.2M216.4 178.4h41.3M229.1 164l.5 1.3-1.3 .5M256.7 177.4l1 1-1 1M275.4 166.1v2.5h5.3M279.7 167.6l1 1-1 1M280.2 171.1l1.4 .3-.3 1.4M281.6 171.4l-3.4 2.3M289.7 163.7l4.7 11.7M291 164.3l-1.3-.6-.6 1.3M292.9 177.9l2.6 4.7"/>
<path d="M294.3 178.3l-1.4-.4-.4 1.4M294.6 160.5l1 1-1 1M295.6 161.5h-9.9v11.1M308.7 166.7l8.6 2M309.9 165.9l-1.2 .8 .7 1.2M134.7 188.9l-.3 1.4 1.4 .3M143 184.8l-8.6 5.5M197.2 199.6l6.5 3.3M341 197.9h36.9M342 196.9l-1 1 1 1M203.2 201.6l.5 1.3-1.4 .4M339.5 214.5h9.2"/>
<path d="M340.5 213.5l-1 1 1 1M283.5 234.3l1-1 1 1M284.5 233.3v4.3M287 226.9l-.8 1.1 1.1 .8M295.1 226.6l-8.9 1.4M311.3 221.3l1.5-.1 .1 1.4M312.8 221.2l-3.2 3.9M330.6 221.2l10 11.7M332 221.3l-1.4-.1-.1 1.4M261.8 267.3h9.3M270.1 266.4l1 .9-1 1M341 271.7h10.3"/>
<path d="M342 270.7l-1 1 1 1"/>
</g>
<!-- layer: MASK -->
<g fill="#fff" stroke="#fff" stroke-width=".26">
<path d="M312.4 161.9v.4l5.1-.4zM312.4 162.3l5.1-.4v.4z"/>
<path d="M312.4 151.9v.3l5.1-.3zM312.4 152.2l5.1-.3v.3z"/>
</g>
<path d="M312.4 151.9h5.1v.3h-5.1zM312.4 161.9h5.1v.4h-5.1z" fill="none" stroke="#fff" stroke-width=".26"/>
<!-- layer: DOORS -->
<path d="M311.7 151.7h.7v.2l-.7 .1zM312.4 151.9h5.1v.3h-5.1zM311.7 162.2l.7 .1v.2h-.7zM312.4 161.9h5.1v.4h-5.1z" fill="none" stroke="#000" stroke-width=".26"/>
<!-- layer: ROOFPLAN NEW -->
<g fill="none" stroke="#000" stroke-width=".26">
<path d="M341 117h4.5M225.7 233.3h7.4M234.9 233.3h1.9M238.7 233.3h9.4M249.9 233.3h1.9M253.7 233.3h9.3M264.9 233.3h1.9M268.7 233.3h9.4M279.5 221.7l3.8 3.8M279.9 233.3h1.9M283.7 233.3h7.4M284.6 226.9l1.3 1.3"/>
<path d="M291.1 221.2v12.1l-3.9-3.8"/>
</g>
<!-- layer: DIMENSION -->
<g fill="none" stroke="#000" stroke-width=".26">
<path d="M299.6 29.3h14.8M301.6 25.3v8M311.7 25.3v8M312.4 25.3v8M129.4 159.9h7M131.4 155.9v8M134.4 155.9v8M382.2 151.6h14.4M388.6 148.3h16M388.6 147.4h16M388.6 156.2h8M388.6 157.1h8"/>
<path d="M392.6 149.6v8.6M392.6 145.4v8.2M392.6 154.2v4.9M400.6 145.4v23.3M396.6 166h8M396.6 166.7h8M142.7 190.8h8M146.7 188.8v24M142.7 210.8h8M201.1 202.9h8M205.1 219.2v10.3M205.1 200.9v22.3"/>
<path d="M201.1 228.5h8M201.1 227.5h8M201.1 221.2h8M201.1 220.3h8M205.1 225.5v5M269.1 269.6h73.8M271.1 265.6v8M285.3 265.6v8M286.2 265.6v8M312.9 265.6v8M313.8 265.6v8M339.5 265.6v8"/>
<path d="M340.4 265.6v8M341 265.6v8"/>
</g>
<!-- layer: 0 -->
<g fill="#000" stroke="#000" stroke-width=".26">
<path d="M302.5 28.2l-1.8 2.2 2-2zM300.4 30.2l2.1-2-1.8 2.2z"/>
<path d="M310.5 30.2l.3 .2 1.8-2.2zM312.6 28.2l.2 .2-2 2z"/>
<path d="M310.5 30.2l.3 .2 1.8-2.2zM312.6 28.2l.2 .2-2 2z"/>
<path d="M313.3 28.2l-1.8 2.2 2-2zM313.3 28.2l-1.8 2.2-.2-.2z"/>
<path d="M132.3 158.8l-1.8 2.3 2-2.1zM132.3 158.8l-1.8 2.3-.2-.3z"/>
<path d="M391.7 155.1l-.2 .2 2.2 1.7zM391.5 155.3l2.2 1.7-.2 .3z"/>
<path d="M391.7 150.4l-.2 .3 2.2 1.8zM391.5 150.7l2.2 1.8-.2 .2z"/>
<path d="M391.7 150.4l-.2 .3 2.2 1.8zM391.5 150.7l2.2 1.8-.2 .2z"/>
<path d="M391.7 146.3l-.2 .2 2.2 1.8zM391.5 146.5l2.2 1.8-.2 .2z"/>
<path d="M391.5 156.2l2 2 .2-.2zM391.5 156.2l.2-.3 2 2.1z"/>
<path d="M391.5 155.3l2 2 .2-.3zM391.5 155.3l.2-.2 2 1.9z"/>
<path d="M391.5 147.4l2 2 .2-.2zM391.5 147.4l.2-.2 2 2z"/>
<path d="M391.5 147.4l2 2 .2-.2zM391.5 147.4l.2-.2 2 2z"/>
<path d="M399.7 146.3l-.2 .2 2.2 1.8zM399.5 146.5l2.2 1.8-.2 .2z"/>
<path d="M399.5 147.4l2 2 .2-.2zM399.5 147.4l.2-.2 2 2z"/>
<path d="M399.5 147.4l2 2 .2-.2zM399.5 147.4l.2-.2 2 2z"/>
<path d="M135.3 158.8l-2 2 .2 .3zM135.3 158.8l.2 .2-2 2.1z"/>
<path d="M399.7 164.9l-.2 .2 2.2 1.7zM399.5 165.1l2.2 1.7-.2 .3z"/>
<path d="M399.7 164.9l-.2 .2 2.2 1.7zM399.5 165.1l2.2 1.7-.2 .3z"/>
<path d="M399.5 165.8l2 2 .2-.3zM399.5 165.8l.2-.2 2 1.9z"/>
<path d="M145.6 189.9l2 2 .2-.2zM145.6 189.9l.2-.2 2 2z"/>
<path d="M145.8 209.7l-.2 .2 2.2 1.8zM145.6 209.9l2.2 1.8-.2 .2z"/>
<path d="M204.2 219.2l-.2 .2 2.2 1.8zM204 219.4l2.2 1.8-.2 .2z"/>
<path d="M204.2 219.2l-.2 .2 2.2 1.8zM204 219.4l2.2 1.8-.2 .2z"/>
<path d="M204 202l2 2 .2-.2zM204 202l.2-.2 2 2z"/>
<path d="M204.2 226.4l-.2 .2 2.2 1.8zM204 226.6l2.2 1.8-.2 .2z"/>
<path d="M204.2 220.1l-.2 .2 2.2 1.8zM204 220.3l2.2 1.8-.2 .2z"/>
<path d="M204 227.6l2 2 .2-.2zM204 227.6l.2-.2 2 2z"/>
<path d="M204 226.6l2 2 .2-.2zM204 226.6l.2-.2 2 2z"/>
<path d="M204 220.3l2 2 .2-.2zM204 220.3l.2-.2 2 2z"/>
<path d="M272 268.5l-1.8 2.2 2-2zM270 270.5l2-2-1.8 2.2z"/>
<path d="M284.2 270.5l.2 .2 1.8-2.2zM286.2 268.5l.2 .2-2 2z"/>
<path d="M284.2 270.5l.2 .2 1.8-2.2zM286.2 268.5l.2 .2-2 2z"/>
<path d="M287.1 268.5l-1.8 2.2 2-2zM285.1 270.5l2-2-1.8 2.2z"/>
<path d="M287.1 268.5l-1.8 2.2 2-2zM285.1 270.5l2-2-1.8 2.2z"/>
<path d="M311.7 270.5l.3 .2 1.8-2.2zM313.8 268.5l.2 .2-2 2z"/>
<path d="M311.7 270.5l.3 .2 1.8-2.2zM313.8 268.5l.2 .2-2 2z"/>
<path d="M314.6 268.5l-1.7 2.2 2-2zM314.6 268.5l-1.7 2.2-.2-.2z"/>
<path d="M314.6 268.5l-1.7 2.2 2-2zM314.6 268.5l-1.7 2.2-.2-.2z"/>
<path d="M338.4 270.5l.2 .2 1.8-2.2zM340.4 268.5l.2 .2-2 2z"/>
<path d="M338.4 270.5l.2 .2 1.8-2.2zM340.4 268.5l.2 .2-2 2z"/>
<path d="M339.3 270.5l.2 .2 1.8-2.2zM341.3 268.5l.2 .2-2 2z"/>
<path d="M341.3 268.5l-1.8 2.2 2-2zM341.3 268.5l-1.8 2.2-.2-.2z"/>
<path d="M341.8 268.5l-1.7 2.2 2-2zM339.9 270.5l1.9-2-1.7 2.2z"/>
</g>
<!-- layer: BORDER -->
<g fill="#000" stroke="#000" stroke-width=".26">
<path d="M393.1 22.8l1.4 7.9h-.3zM393.1 22.8l1.4 7.9z"/>
<path d="M392.7 22.9l1.5 7.8-1.1-7.9zM392.7 22.9l1.5 7.8z"/>
</g>
<!-- layer: BOUNDARY -->
<g fill="none" stroke="#000" stroke-width=".26">
<path d="M217.6 10.6v10.7M370 10.6v10.7M217.6 23.1v1.9M217.6 26.9v9.4M217.6 38.1v1.9M370 23.1v1.9M370 26.9v9.4M370 38.1v1.9M217.6 41.9v9.4M217.6 53.1v1.9M217.6 56.9v9.4M370 41.9v9.4"/>
<path d="M370 53.1v1.9M370 56.9v9.4M217.6 68.1v1.9M217.6 71.9v9.4M370 68.1v1.9M370 71.9v9.4M217.6 83.1v1.9M217.6 86.9v9.4M217.6 98.1v1.9M370 83.1v1.9M370 86.9v9.4M370 98.1v1.9"/>
<path d="M217.6 101.9v9.4M217.6 113.1v1.9M217.6 116.9v9.4M370 101.9v9.4M370 113.1v1.9M370 116.9v9.4M217.6 128.1v1.9M217.6 131.9v9.4M370 128.1v1.9M370 131.9v9.4M217.6 143.1v1.9M217.6 146.9v9.4"/>
<path d="M217.6 158.1v1.9M370 143.1v1.9M370 146.9v9.4M370 158.1v1.9M217.6 161.9v9.4M217.6 173.1v1.9M217.6 176.9v9.4M370 161.9v9.4M370 173.1v1.9M370 176.9v9.4M217.6 188.1v1.9M217.6 191.9v9.4"/>
<path d="M370 188.1v1.9M370 191.9v9.4M217.6 203.1v1.9M217.6 206.9v9.4M217.6 218.1v1.9M370 203.1v1.9M370 206.9v9.4M370 218.1v1.9M217.6 221.9v9.4M217.6 233.1v1.9M217.6 236.9v9.3M370 221.9v9.4"/>
<path d="M370 233.1v1.9M370 236.9v9.3M217.6 248.1v1.9M217.6 251.9v9.4M370 248.1v1.9M370 251.9v9.4M217.6 263.1v1.9M217.6 266.9v10.7M370 263.1v1.9M370 266.9v10.7"/>
</g>
<!-- layer: TEXT -->
<g fill="none" stroke="#000" stroke-width=".26">
<path d="M294.4 175.4h1.7"/>
<circle cx="294.7" cy="129.7" r="1.62"/>
<circle cx="314.6" cy="148" r="1.62"/>
<circle cx="334.4" cy="148.4" r="1.62"/>
<circle cx="264.1" cy="177" r="1.62"/>
<circle cx="289.6" cy="179.9" r="1.62"/>
<circle cx="353.9" cy="179.7" r="1.62"/>
<circle cx="305.9" cy="216.7" r="1.62"/>
</g>
<g font-size="7.5">
<text x="88.3" y="261.7">Lower Ground Floor Plan</text>
<text x="225" y="260.5">Ground Floor Plan</text>
</g>
<g font-size="4.5">
<text x="24" y="18.6">Legend</text>
<text x="289.1" y="50.5">Deck</text>
<text x="89.3" y="76.6">Ldry</text>
<text x="238.3" y="87.6">Kitchen</text>
<text x="289.1" y="87.6">Family</text>
<text x="342.1" y="87.7">Study</text>
<text x="134.5" y="92.1">Rumpus</text>
<text x="185.6" y="92.1">Bedroom 4</text>
<text x="89.6" y="96.8">Shr</text>
<text x="238.4" y="121.5">Bedroom 3</text>
<text x="286.5" y="135.2">Bath</text>
<text x="313" y="136.2">Dining</text>
<text x="238.4" y="149.4">Bedroom 2</text>
<text x="191.3" y="164.6">A</text>
<text x="384.5" y="164.6">A</text>
<text x="347.4" y="175">Carport</text>
<text x="233.1" y="183.3">Ens</text>
<text x="250.5" y="186.3">WIR</text>
<text x="275.9" y="188.5">Entry</text>
<text x="307" y="192">Living</text>
<text x="238.4" y="212.6">Bedroom 1</text>
<text x="307.1" y="214.1">Porch</text>
<text x="117.5" y="218.9">NIB DETAIL 1:50</text>
<text x="28.4" y="283.6">MR L FLATTERS-WRIGHT &amp; MS C MORRIS</text>
<text x="143.6" y="283.6">9 CATHERINE STREET ST IVES NSW 2075</text>
<text x="293.3" y="283.9">1:100</text>
<text x="322.3" y="283.9">3 OF 8</text>
<text x="354.4" y="283.8">7773</text>
<text x="377.4" y="283.7">F</text>
</g>
<text font-size="3.2" x="366.2" y="283.8">/16</text>
<g font-size="2.6">
<text x="53.4" y="30">Air Conditioning</text>
<text x="276" y="27.7">Line of exist.</text>
<text x="302.9" y="28.2">1005</text>
<text x="313.8" y="28.2">90</text>
<text x="37.5" y="30.3">SAC</text>
<text x="53.4" y="32.9">Compressor</text>
<text x="276" y="30.6">internal wall</text>
<text x="383.3" y="34.9" transform="rotate(2 383.3 34.9)">M.N.</text>
<text x="396.5" y="33.6" transform="rotate(-2 396.5 33.6)">T.N.</text>
<text x="38.9" y="39.5">AC</text>
<text x="53.4" y="39.2">Air Conditioning Unit</text>
<text x="40.3" y="46.8">AB</text>
<text x="53.4" y="42.1">Wall Mounted</text>
<text x="53.4" y="46.6">Alarm Box</text>
<text x="40.2" y="53.1">CT</text>
<text x="53.4" y="53">Cable TV Box</text>
<text x="40.1" y="58.4">DP</text>
<text x="53.3" y="58.7">Downpipe</text>
<text x="232.1" y="57.9">WL</text>
<text x="260.1" y="58">WL</text>
<text x="277.5" y="58">WL</text>
<text x="309.8" y="58.3">WL</text>
<text x="326.1" y="59.7">EL</text>
<text x="39.3" y="64.8">EL</text>
<text x="53.3" y="65.1">Eave Light</text>
<text x="219.3" y="65.5">DP</text>
<text x="39.7" y="71">EF</text>
<text x="219.5" y="69.6">VP</text>
<text x="53.3" y="72.2">Exhaust Fan</text>
<text x="219.5" y="74">SAC</text>
<text x="37.2" y="80">HWU</text>
<text x="53.3" y="80.1">Hot Water Unit</text>
<text x="53.4" y="83">Wall Mounted</text>
<text x="274.5" y="80.9">AC</text>
<text x="360.3" y="88.3">TV</text>
<text x="40.9" y="91.9">MH</text>
<text x="53.3" y="91.6">Manhole</text>
<text x="38.5" y="98.8">MB</text>
<text x="53.3" y="100.4">Meter Box - Electrical</text>
<text x="219.3" y="99.7">HWU</text>
<text x="312.9" y="97.6">WL</text>
<text x="37.6" y="108.1">GAS</text>
<text x="53.3" y="108.8">Meter - Gas</text>
<text x="34.9" y="115.2">WATER</text>
<text x="53.3" y="116.4">Meter - Water</text>
<text x="288" y="117.6">SL1</text>
<text x="346.3" y="116.2">DP</text>
<text x="37.2" y="125.8">SL</text>
<text x="53.4" y="125.5">Skylight</text>
<text x="307" y="121.4">Remove skylight.Frame</text>
<text x="307" y="124.3">up and make good.</text>
<text x="346.3" y="120.1">DP</text>
<text x="293.8" y="130.4">2</text>
<text x="307" y="127.2">Keep skylights for</text>
<text x="307" y="130.2">re-use by Owner</text>
<text x="53.4" y="132.2">Smoke Detector - Existing</text>
<text x="219.3" y="136">DP</text>
<text x="380.1" y="136.8">Line of exist.</text>
<text x="42.4" y="139.1">s</text>
<text x="53.4" y="139.5">Smoke Detector</text>
<text x="219.4" y="140.6">VP</text>
<text x="244.5" y="141.9">Frame up for stair</text>
<text x="282.5" y="141.8">EF</text>
<text x="313.5" y="141.8">New stud walls with</text>
<text x="380.2" y="139.7">internal wall</text>
<text x="38.6" y="148.5">ST</text>
<text x="53.4" y="149.6">Solar Tube</text>
<text x="244.6" y="144.8">b/head</text>
<text x="313.6" y="144.7">90mm cove cornices</text>
<text x="313.7" y="148.9">1</text>
<text x="333.5" y="149.2">1</text>
<text x="391.5" y="145.9" transform="rotate(-90 391.5 145.9)">90</text>
<text x="399.2" y="146" transform="rotate(-90 399.2 146)">90</text>
<text x="39.8" y="155.5">ST</text>
<text x="53.4" y="155.1">Stack</text>
<text x="129.9" y="155.3">150</text>
<text x="186.2" y="153">New stack</text>
<text x="186.2" y="156">if possible</text>
<text x="244.7" y="154.4">Splay b/head over</text>
<text x="289.3" y="154.5">MH</text>
<text x="302.1" y="156">Storage</text>
<text x="347.9" y="150.2">Remove</text>
<text x="348" y="153.1">skylight.Frame</text>
<text x="388.6" y="152.1" transform="rotate(-90 388.6 152.1)">470</text>
<text x="41" y="159.4">T</text>
<text x="53.5" y="161">Tap - Garden</text>
<text x="244.7" y="160.2">clearance</text>
<text x="244.7" y="157.3">for min. 2100 head</text>
<text x="302" y="161.8">under</text>
<text x="302.1" y="158.9">cupd</text>
<text x="316" y="159.7">2/520</text>
<text x="347.9" y="156">up and make</text>
<text x="348" y="158.9">good. Keep</text>
<text x="348" y="161.9">skylight for</text>
<text x="391.5" y="161.1" transform="rotate(-90 391.5 161.1)">90</text>
<text x="391.5" y="156.5" transform="rotate(-90 391.5 156.5)">390</text>
<text x="399.4" y="160.9" transform="rotate(-90 399.4 160.9)">1770</text>
<text x="53.5" y="167.1">TV Antenna</text>
<text x="219.5" y="166.3">ST</text>
<text x="272.4" y="162.7">Newel</text>
<text x="272.4" y="165.6">Posts</text>
<text x="347.9" y="164.8">re-use by Owner</text>
<text x="34.4" y="168.3">T.V.</text>
<text x="143.9" y="172.4">Cut back nib wall &amp;</text>
<text x="263.4" y="169.3">HWU</text>
<text x="296.3" y="169.7">Demolish walls</text>
<text x="296.4" y="172.6">shown dashed</text>
<text x="318.3" y="169.6">Stud wall from</text>
<text x="318.3" y="172.5">floor to underside</text>
<text x="399.4" y="171.1" transform="rotate(-90 399.4 171.1)">70</text>
<text x="143.9" y="175.3">patch ceiling/cornice</text>
<text x="143.9" y="178.2">&amp; wall lining.</text>
<text x="186.8" y="175.9">Remove skylight.Frame</text>
<text x="186.8" y="178.8">up and make good.</text>
<text x="263.3" y="177.7">3</text>
<text x="270.8" y="174.6">Round</text>
<text x="270.9" y="177.5">step</text>
<text x="284.1" y="174.9">Up</text>
<text x="289.2" y="175.2">s</text>
<text x="296.4" y="176">Line of S/Well</text>
<text x="296.4" y="178.9">b/head over</text>
<text x="318.3" y="175.4">of stair</text>
<text x="373.8" y="175.1">Remove carport posts</text>
<text x="373.9" y="178">&amp; replace with ex</text>
<text x="40.5" y="180.1">VP</text>
<text x="53.4" y="180.8">Sewer Vent Pipe</text>
<text x="144" y="185.8">DAR T/pine</text>
<text x="186.8" y="181.8">Keep skylight for re-use</text>
<text x="186.8" y="184.7">by Owner.</text>
<text x="288.8" y="180.8">1</text>
<text x="296.2" y="183.6">Cut back existing nib</text>
<text x="353.1" y="180.6">5</text>
<text x="373.3" y="181">100x100 hardwood</text>
<text x="373.9" y="183.9">posts</text>
<text x="38.5" y="187.6">WL</text>
<text x="53.4" y="188.4">Wall Light</text>
<text x="144" y="188.7">ledge</text>
<text x="296.1" y="189.4">Detail)</text>
<text x="296.1" y="186.5">by 150mm (See Nib</text>
<text x="348.3" y="188.7">AB</text>
<text x="40.7" y="195.2">SL1</text>
<text x="53.3" y="196">New Velux Electric</text>
<text x="186.2" y="197">Line of exist.</text>
<text x="378.5" y="197.7">Line of Proposed</text>
<text x="53.3" y="198.9">550x980mm C04</text>
<text x="53.4" y="201.8">Openable Skylight &amp;</text>
<text x="186.3" y="199.9">cladding</text>
<text x="378.6" y="200.6">First Floor over</text>
<text x="378.6" y="203.5">shown dashed.</text>
<text x="53.3" y="204.7">Electric Blockout</text>
<text x="145.6" y="204.6" transform="rotate(-90 145.6 204.6)">1000</text>
<text x="147.7" y="209.9">Floor Line</text>
<text x="278" y="205.9">EL</text>
<text x="37.3" y="215.3">HWU</text>
<text x="53.3" y="215.2">Hot Water Unit</text>
<text x="53.3" y="212.3">Remove disused</text>
<text x="204" y="215.3" transform="rotate(-90 204 215.3)">1705</text>
<text x="296.7" y="211.3">WL</text>
<text x="335.8" y="211.5">WL</text>
<text x="349.7" y="215.1">Frame up for</text>
<text x="53.5" y="218.1">from roof space</text>
<text x="219.6" y="218.5">MB</text>
<text x="305.1" y="217.6">4</text>
<text x="349.8" y="218">b/head</text>
<text x="200.2" y="223.6" transform="rotate(-90 200.2 223.6)">120</text>
<text x="204.1" y="226.9" transform="rotate(-90 204.1 226.9)">645</text>
<text x="295.9" y="227.4">Provide new hardwood posts</text>
<text x="365" y="226.2">DP</text>
<text x="200.2" y="230.9" transform="rotate(-90 200.2 230.9)">120</text>
<text x="219.3" y="228.3">DP</text>
<text x="296" y="230.3">for first floor over.</text>
<text x="275.4" y="239.2">Extend existing front metal roof to new</text>
<text x="329.9" y="236.3">Demolish existing bullnose</text>
<text x="329.9" y="239.2">roof,beams and posts to front</text>
<text x="235.4" y="246" transform="rotate(-57 235.4 246)">P.O.A Elec.</text>
<text x="275.5" y="242.2">porch complete with matching eaves,</text>
<text x="275.5" y="245.1">pre-finished zincalume metal gutters &amp;</text>
<text x="329.9" y="242.1">porch only, shown dashed.</text>
<text x="329.9" y="245.1">Bullnose roof over carport to</text>
<text x="275.6" y="248">fibre cement soffit</text>
<text x="329.9" y="248">remain. Remove handrail for</text>
<text x="329.9" y="250.9">re-use if possible.</text>
<text x="253.4" y="268.1">Line of</text>
<text x="274.4" y="268.5">1400</text>
<text x="282.8" y="264.8">120</text>
<text x="296" y="268.5">2590</text>
<text x="310.4" y="264.8">120</text>
<text x="323.1" y="268.5">2590</text>
<text x="337" y="264.8">120</text>
<text x="342.8" y="268.5">55</text>
<text x="253.5" y="271.1">Cladding</text>
<text x="352.2" y="270.6">Line of</text>
<text x="352.3" y="273.6">Cladding</text>
<text x="19.7" y="283.8">FOR:</text>
<text x="137.3" y="283.6">AT:</text>
<text x="283" y="283.9">SCALE:</text>
<text x="311.6" y="283.9">SHEET:</text>
<text x="340.8" y="283.9">JOB NO:</text>
</g>
<g font-size="2.2">
<text x="288.9" y="159.1">4</text>
<text x="291.2" y="159.1">5</text>
<text x="293.6" y="159.1">6</text>
<text x="282.4" y="166.1">3</text>
<text x="281.8" y="170.9">1</text>
<text x="282.3" y="168.5">2</text>
</g>
</svg>
